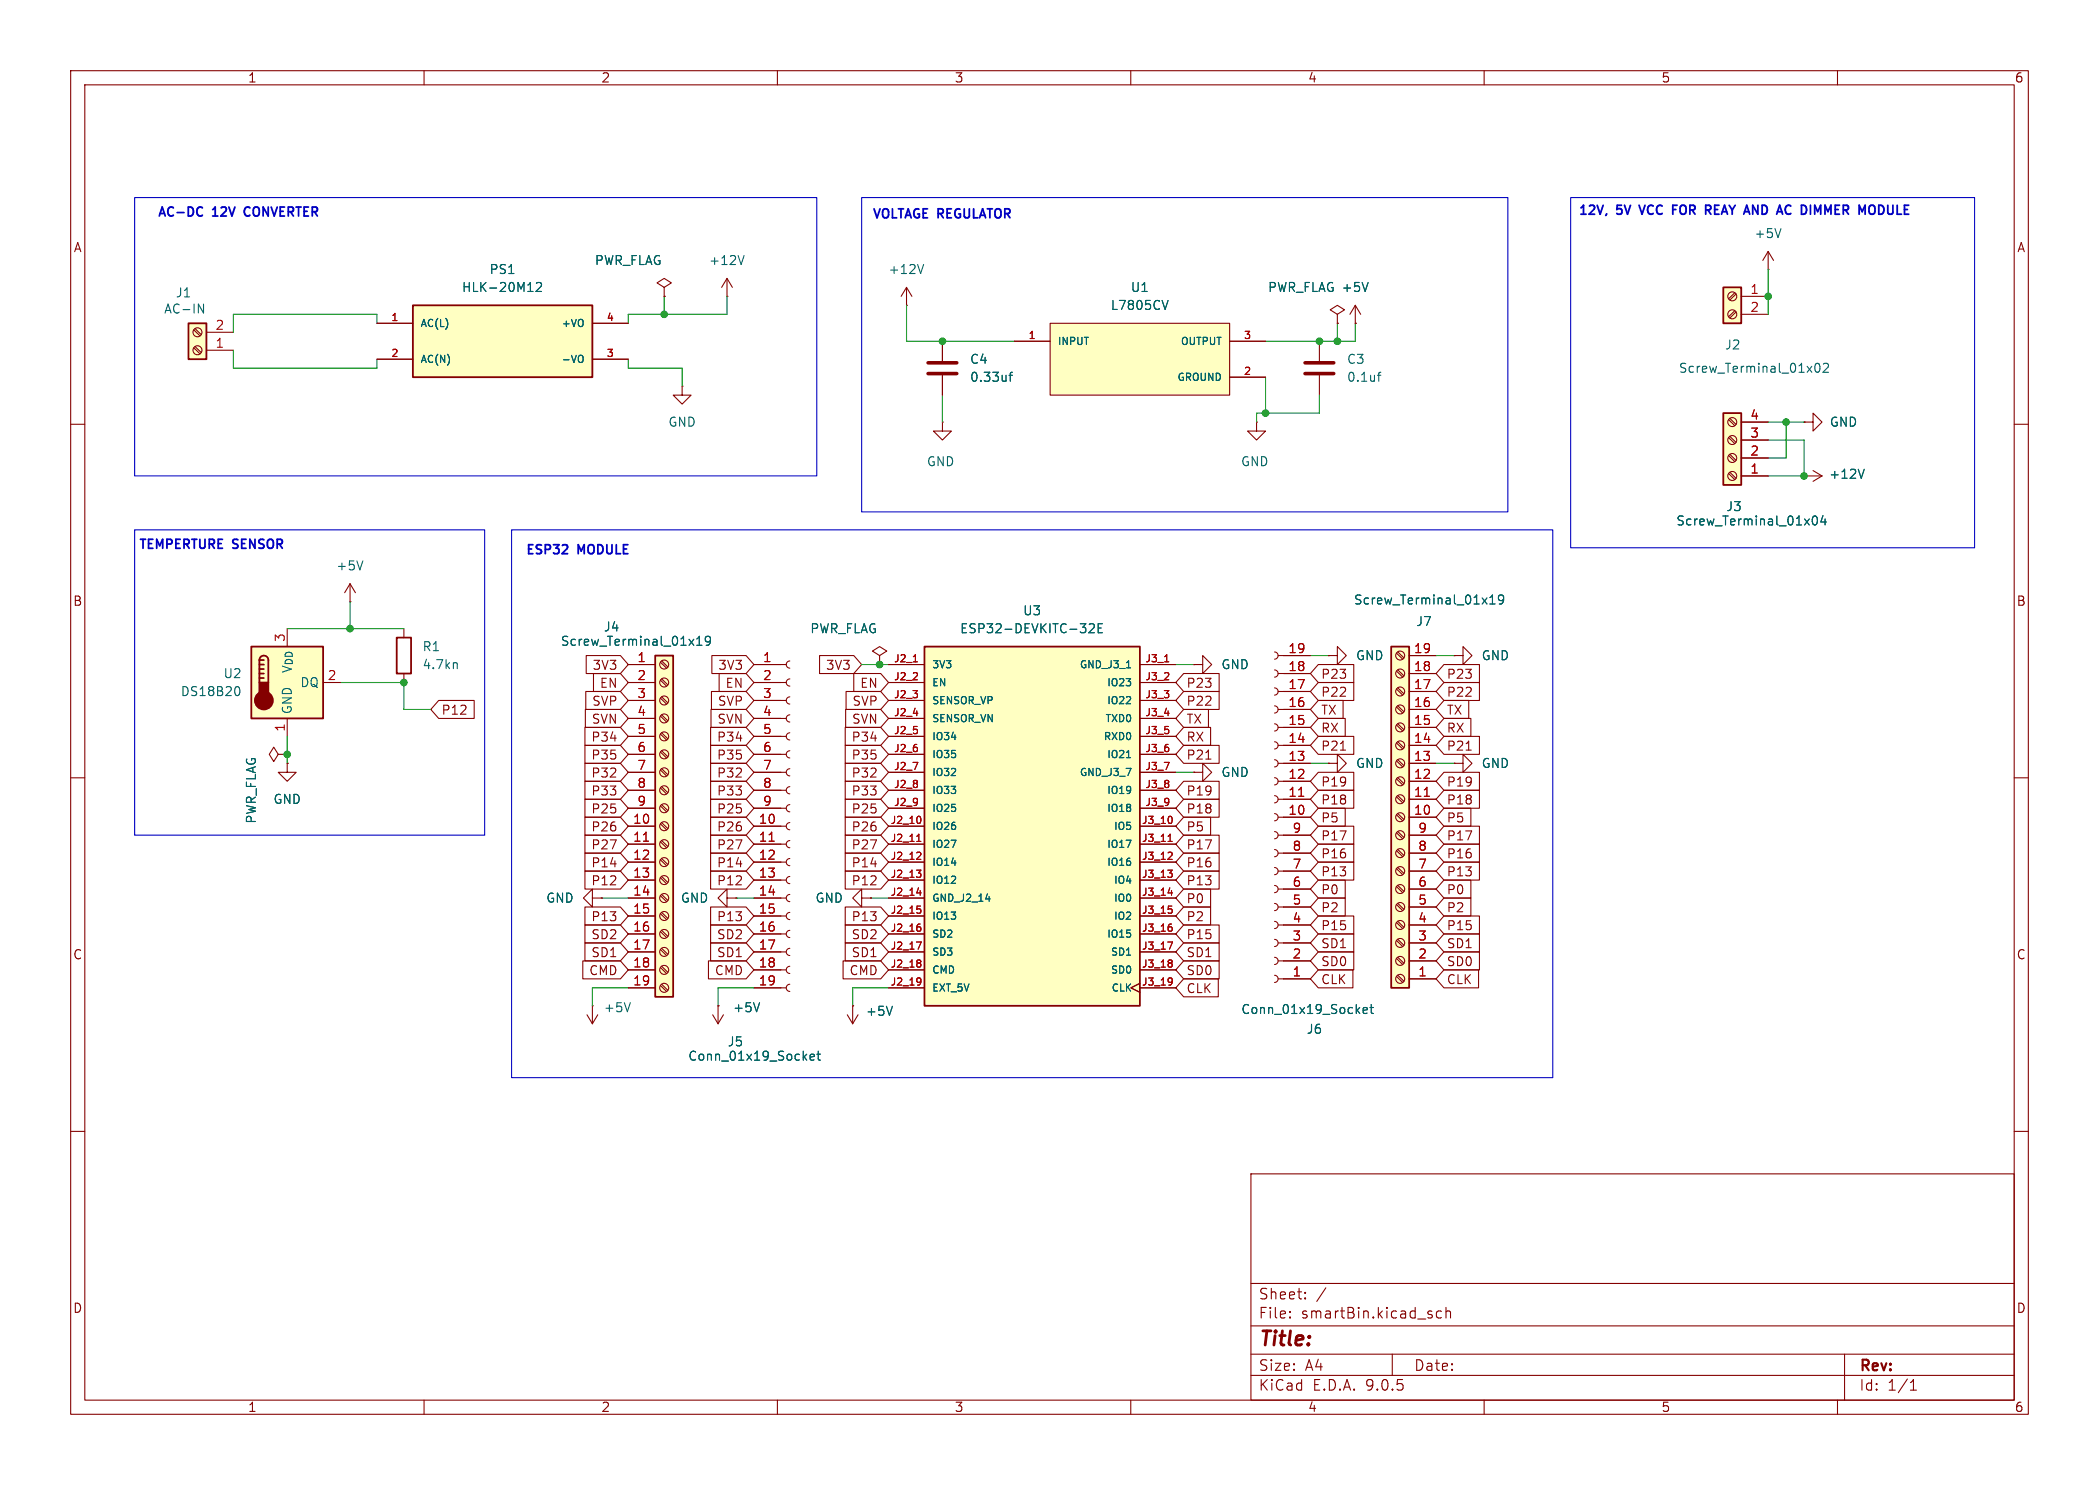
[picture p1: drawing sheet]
<svg xmlns="http://www.w3.org/2000/svg" width="297mm" height="210mm" viewBox="0 0 297 210" stroke-linecap="round" stroke-linejoin="round" font-family="sans-serif">
<g fill="none" stroke="#840000" stroke-width=".15">
<path d="M10 10h277v190h-277zM12 12h273v186h-273zM60 10v2M110 10v2M160 10v2M210 10v2M260 10v2M133.3 59.7v1.3h1.3l-1.3 1.2-1.2-1.2h1.2M133.3 59.7h.1M177.8 59.7v1.3h1.3l-1.3 1.2-1.3-1.2h1.3M177.8 59.7h.1M186.7 48.3v2.8"/>
<path d="M186.7 53.1v2.8M189.2 44.5l1-.7-1-.6-1 .6 1 .7v1.2M189.2 45.7h.1M191.8 45.7h.1M191.8 43.2l-.8 1.3M191.8 43.2l.7 1.3M191.8 43.2v2.5M10 60h2M285 60h2M180.3 99.8a.51 .51 0 0 1 .5 .5 .51 .51 0 0 1-.5 .5M180.3 97.3a.51 .51 0 0 1 .5 .5 .51 .51 0 0 1-.5 .5M180.3 94.7a.51 .51 0 0 1 .5 .6 .51 .51 0 0 1-.5 .5"/>
<path d="M180.3 92.2a.51 .51 0 0 1 .5 .5 .51 .51 0 0 1-.5 .5M180.8 97.8h4.6M180.8 95.3h4.6M180.8 92.7h4.6M188 92.7h1.2v-1.3l1.3 1.3-1.3 1.3v-1.3M188 92.7h.1M205.7 92.7h1.3v-1.3l1.3 1.3-1.3 1.3v-1.3M205.7 92.7h.1M10 110h2M168.9 109.2h1.3v-1.2l1.2 1.2-1.2 1.3v-1.3M168.9 109.2h.1M180.3 117.6a.51 .51 0 0 1 .5 .5 .51 .51 0 0 1-.5 .5"/>
<path d="M180.3 115.1a.51 .51 0 0 1 .5 .5 .51 .51 0 0 1-.5 .5M180.3 112.5a.51 .51 0 0 1 .5 .5 .51 .51 0 0 1-.5 .5M180.3 110a.51 .51 0 0 1 .5 .5 .51 .51 0 0 1-.5 .5M180.3 107.4a.51 .51 0 0 1 .5 .6 .51 .51 0 0 1-.5 .5M180.3 104.9a.51 .51 0 0 1 .5 .5 .51 .51 0 0 1-.5 .5M180.3 102.4a.51 .51 0 0 1 .5 .5 .51 .51 0 0 1-.5 .5M180.8 118.1h4.6M180.8 115.6h4.6M180.8 113h4.6M180.8 110.5h4.6M180.8 108h4.6M180.8 105.4h4.6"/>
<path d="M180.8 102.9h4.6M180.8 100.3h4.6M205.7 108h1.3v-1.3l1.3 1.3-1.3 1.2v-1.2M205.7 108h.1M285 110h2M102.9 127v-1.3l-1.3 1.3 1.3 1.3v-1.3h1.2M104.1 127h.1M180.3 137.9a.51 .51 0 0 1 .5 .5 .51 .51 0 0 1-.5 .5M180.3 135.4a.51 .51 0 0 1 .5 .5 .51 .51 0 0 1-.5 .5M180.3 132.8a.51 .51 0 0 1 .5 .6 .51 .51 0 0 1-.5 .5M180.3 130.3a.51 .51 0 0 1 .5 .5 .51 .51 0 0 1-.5 .5M180.3 127.8a.51 .51 0 0 1 .5 .5 .51 .51 0 0 1-.5 .5"/>
<path d="M180.3 125.2a.51 .51 0 0 1 .5 .5 .51 .51 0 0 1-.5 .5M180.3 122.7a.51 .51 0 0 1 .5 .5 .51 .51 0 0 1-.5 .5M180.3 120.1a.51 .51 0 0 1 .5 .6 .51 .51 0 0 1-.5 .5M180.8 138.4h4.6M180.8 135.9h4.6M180.8 133.4h4.6M180.8 130.8h4.6M180.8 128.3h4.6M180.8 125.7h4.6M180.8 123.2h4.6M180.8 120.7h4.6M10 160h2"/>
<path d="M177 166h108v32h-108zM285 160h2M60 198v2M110 198v2M160 198v2M177 194.5h108M177 191.5h108M177 187.5h108M177 181.5h108M182.5 186.3h.1l-.1 .1M182.5 186.3v.1M182.5 185.5v.1"/>
<path d="M182.5 185.5h.1l-.1 .1M184.7 183.6v.1M184.7 183.6h-.1l.1 .1M184.7 182.8v.1M184.7 182.8h-.1l.1 .1M187.6 182.1l-1.3 2M197 191.5v3M204 185.5l-.5-.1-.3 .3v.4l.2 .2 .1 .1 .5-.1M204.6 185.5a.37 .37 0 0 1 .6 .1v.8M204.6 184.9v1.5M210 198v2M260 198v2"/>
<path d="M261 191.5v6.5M270.3 196.6h.9M270.3 195.5l.4-.4v1.5"/>
</g>
<path d="M183.8 112.6h.7" fill="none" stroke="#a90000" stroke-width=".15"/>
<path d="M193.6 39.9l-.4 1.3M194.9 53.1h.5M195.4 52.6l-.3 .1v.1v1.1M192.9 142.9l.6-.1-.1-.3h-.3l-.2 .2v.6h.5M193.8 142.5h.5M194 142.1v1l.1 .2h.2" fill="none" stroke="#006464" stroke-width=".15"/>
<path d="M184.7 51.3h4M184.7 52.8h4" fill="none" stroke="#840000" stroke-width=".51"/>
<path d="M243.8 58.4h2.6v10.2h-2.6z" fill="#ffffc2"/>
<path d="M243.8 58.4h2.6v10.2h-2.6z" fill="none" stroke="#840000" stroke-width=".25"/>
<g fill="none" stroke="#840000" stroke-width=".15">
<path d="M244.6 59.4l.9 .8M244.8 59.2l.8 .8M246.4 59.7h3.8M244.6 67l.9 .8M244.6 64.4l.9 .9M244.6 61.9l.9 .8M244.8 66.8l.8 .8M244.8 64.3l.8 .8M244.8 61.7l.8 .9M246.4 67.3h3.8M246.4 64.8h3.8M246.4 62.2h3.8"/>
<path d="M255.3 67.3h.1M255.3 67.3h2.5M256.5 66.5l1.3 .8M257.8 67.3l-1.3 .8"/>
<circle cx="245.1" cy="59.7" r=".63"/>
<circle cx="245.1" cy="67.3" r=".63"/>
<circle cx="245.1" cy="62.2" r=".63"/>
<circle cx="245.1" cy="64.8" r=".63"/>
</g>
<path d="M256.6 73.1l.1-.1a.69 .69 0 0 1 .3 1.1l-.1 .1a.69 .69 0 0 1-.3-1.1zM257.9 72.9l-.3 .9h.8M258.2 73.4v.8M263.8 66.4l-.4 1.2" fill="none" stroke="#006464" stroke-width=".15"/>
<path d="M148.6 45.7h25.4v10.2h-25.4z" fill="#ffffc2"/>
<g fill="none" stroke="#840000" stroke-width=".15">
<path d="M143.5 48.3h5.1M148.6 45.7h25.4v10.2h-25.4zM174 48.3h5.1M174 53.3h5.1M255.3 59.7h1.2v-1.3l1.3 1.3-1.3 1.3v-1.3M255.3 59.7h.1M188 108h1.2v-1.3l1.3 1.3-1.3 1.2v-1.2M188 108h.1M83.1 143.5l.7 1.3M83.8 142.2h.1M83.8 142.2v2.6M84.6 143.5l-.8 1.3"/>
<path d="M100.8 143.5l.8 1.3M101.6 142.2h.1M101.6 142.2v2.6M102.4 143.5l-.8 1.3"/>
</g>
<path d="M165.3 42.5l-.4 1.3M89.2 141.8l-.4 1.3M107.5 141.8l-.4 1.3" fill="none" stroke="#006464" stroke-width=".15"/>
<path d="M26.7 45.7h2.5v5.1h-2.5z" fill="#ffffc2"/>
<path d="M26.7 45.7h2.5v5.1h-2.5z" fill="none" stroke="#840000" stroke-width=".25"/>
<g fill="none" stroke="#840000" stroke-width=".15">
<path d="M27.4 49.2l.9 .8M27.4 46.7l.9 .8M27.6 49l.9 .9M27.6 46.5l.9 .8M29.2 49.5h3.8M29.2 47h3.8"/>
<circle cx="27.9" cy="49.5" r=".63"/>
<circle cx="27.9" cy="47" r=".63"/>
</g>
<path d="M28.1 43l.7 1.3v-1.3" fill="none" stroke="#006464" stroke-width=".15"/>
<path d="M196.8 91.4h2.6v48.3h-2.6z" fill="#ffffc2"/>
<path d="M196.8 91.4h2.6v48.3h-2.6z" fill="none" stroke="#840000" stroke-width=".25"/>
<g fill="none" stroke="#840000" stroke-width=".15">
<path d="M49.5 85.1h.1M49.5 82.6l-.7 1.2M49.5 82.6l.8 1.2M49.5 82.6v2.5M197.6 100l.9 .8M197.6 97.5l.9 .8M197.6 94.9l.9 .9M197.6 92.4l.9 .8M197.8 99.8l.9 .9M197.8 97.3l.9 .8M197.8 94.7l.9 .9M197.8 92.2l.9 .8"/>
<path d="M199.4 97.8h3.8M199.4 95.3h3.8M199.4 92.7h3.8M197.6 117.8l.9 .8M197.6 115.2l.9 .9M197.6 112.7l.9 .8M197.6 110.2l.9 .8M197.6 107.6l.9 .9M197.6 105.1l.9 .8M197.6 102.5l.9 .9M197.8 117.6l.9 .8M197.8 115.1l.9 .8"/>
<path d="M197.8 112.5l.9 .9M197.8 110l.9 .8M197.8 107.4l.9 .9M197.8 104.9l.9 .8M197.8 102.4l.9 .8M199.4 118.1h3.8M199.4 115.6h3.8M199.4 113h3.8M199.4 110.5h3.8M199.4 108h3.8M199.4 105.4h3.8M199.4 102.9h3.8"/>
<path d="M199.4 100.3h3.8M197.6 138.1l.9 .8M197.6 135.6l.9 .8M197.6 133l.9 .9M197.6 130.5l.9 .8M197.6 127.9l.9 .9M197.6 125.4l.9 .8M197.6 122.9l.9 .8M197.6 120.3l.9 .9M197.8 137.9l.9 .9M197.8 135.4l.9 .8M197.8 132.8l.9 .9"/>
<path d="M197.8 130.3l.9 .8M197.8 127.8l.9 .8M197.8 125.2l.9 .9M197.8 122.7l.9 .8M197.8 120.1l.9 .9M199.4 138.4h3.8M199.4 135.9h3.8M199.4 133.4h3.8M199.4 130.8h3.8M199.4 128.3h3.8M199.4 125.7h3.8M199.4 123.2h3.8"/>
<path d="M199.4 120.7h3.8"/>
<circle cx="198.1" cy="92.7" r=".63"/>
<circle cx="198.1" cy="95.2" r=".63"/>
<circle cx="198.1" cy="97.8" r=".63"/>
<circle cx="198.1" cy="110.5" r=".63"/>
<circle cx="198.1" cy="100.3" r=".63"/>
<circle cx="198.1" cy="115.6" r=".63"/>
<circle cx="198.1" cy="102.9" r=".63"/>
<circle cx="198.1" cy="113" r=".63"/>
<circle cx="198.1" cy="107.9" r=".63"/>
<circle cx="198.1" cy="105.4" r=".63"/>
<circle cx="198.1" cy="118.1" r=".63"/>
<circle cx="198.1" cy="123.2" r=".63"/>
<circle cx="198.1" cy="125.7" r=".63"/>
<circle cx="198.1" cy="120.6" r=".63"/>
<circle cx="198.1" cy="138.4" r=".63"/>
<circle cx="198.1" cy="130.8" r=".63"/>
<circle cx="198.1" cy="128.3" r=".63"/>
<circle cx="198.1" cy="135.9" r=".63"/>
<circle cx="198.1" cy="133.3" r=".63"/>
</g>
<path d="M201.5 112.6h.8" fill="none" stroke="#a90000" stroke-width=".15"/>
<path d="M51.3 79.3l-.4 1.3M210.8 85.4h.7M210.8 84.5l.4-.4v1.3M212.8 84.7l-.3 .2h-.4l-.1-.2v-.3l.1-.2 .4-.1 .2 .2a.84 .84 0 0 1-.3 1.1h-.3" fill="none" stroke="#006464" stroke-width=".15"/>
<path d="M35.6 91.4h10.1v10.2h-10.1z" fill="#ffffc2"/>
<path d="M35.6 91.4h10.1v10.2h-10.1zM36.7 93.3a.64 .64 0 0 1 .6-.6 .64 .64 0 0 1 .7 .6v3.2M36.7 93.3v3.2M36.7 93.3h.6M36.7 94h.6M36.7 94.6h.6M36.7 95.3h.6M36.7 95.9h.6M56.1 90.2h2.1v5.1h-2.1z" fill="none" stroke="#840000" stroke-width=".25"/>
<g fill="#840000" stroke="#840000" stroke-width=".25">
<path d="M36.7 96.5h1.3v1.9h-1.3z"/>
<circle cx="37.3" cy="99.1" r="1.27"/>
</g>
<g fill="none" stroke="#840000" stroke-width=".15">
<path d="M250.2 38.1h.1M250.2 35.6l.8 1.2M250.2 35.6l-.8 1.2M250.2 35.6v2.5M94 40.6l1-.6-1-.6-1 .6 1 .6v1.3M94 41.9h.1M128.3 43.2h.1M128.3 40.6l-.8 1.3M128.3 40.6l.7 1.3M128.3 40.6v2.6M45.7 96.5h2.6M57.1 88.9v1.3"/>
<path d="M57.1 95.3v1.2M39.4 106.7l-.7-1-.6 1 .6 1 .7-1h1.2M40.6 108v1.2h1.3l-1.3 1.3-1.2-1.3h1.2M40.6 108h.1M40.6 106.7h.1M40.6 101.6v2.5"/>
</g>
<path d="M130.7 37.4l-.4 1.3M252 32.3l-.4 1.3M33.5 97.1a.69 .69 0 0 1 .3 1.1l-.3 .2M64.5 93.7l.2 .2v.7" fill="none" stroke="#006464" stroke-width=".15"/>
<path d="M243.8 40.6h2.6v5.1h-2.6z" fill="#ffffc2"/>
<path d="M243.8 40.6h2.6v5.1h-2.6z" fill="none" stroke="#840000" stroke-width=".25"/>
<g fill="none" stroke="#840000" stroke-width=".15">
<path d="M102.9 39.4l-.8 1.2M102.9 39.4l.7 1.2M102.9 39.4v2.5M102.9 41.9h.1M245.5 41.4l-.9 .8M245.5 43.9l-.9 .9M245.6 41.6l-.8 .8M245.6 44.1l-.8 .9M246.4 41.9h3.8M246.4 44.5h3.8"/>
<circle cx="245.1" cy="44.4" r=".63"/>
<circle cx="245.1" cy="41.9" r=".63"/>
</g>
<path d="M105.3 36.1l-.4 1.3M256.9 51.5l.2-.1a.69 .69 0 0 1 .3 1.1l-.2 .1a.69 .69 0 0 1-.3-1.1zM258 51.5l.2-.1h.3l.2 .1v.2v.2l-.8 .7h.8" fill="none" stroke="#006464" stroke-width=".15"/>
<path d="M130.8 91.4h30.5v50.8h-30.5z" fill="#ffffc2"/>
<path d="M130.8 91.4h30.5v50.8h-30.5z" fill="none" stroke="#840000" stroke-width=".25"/>
<g fill="none" stroke="#840000" stroke-width=".15">
<path d="M133.3 48.3v2.8M133.3 53.1v2.8M125.7 94h5.1M125.7 96.5h5.1M125.7 99.1h5.1M161.3 94h5.1M161.3 96.5h5.1M161.3 99.1h5.1M168.9 94h1.3v-1.3l1.2 1.3-1.2 1.3v-1.3M168.9 94h.1M125.7 101.6h5.1M125.7 104.1h5.1"/>
<path d="M125.7 106.7h5.1M125.7 109.2h5.1M125.7 111.8h5.1M125.7 114.3h5.1M125.7 116.8h5.1M125.7 119.4h5.1M161.3 101.6h5.1M161.3 104.1h5.1M161.3 106.7h5.1M161.3 109.2h5.1M161.3 111.8h5.1M161.3 114.3h5.1"/>
<path d="M161.3 116.8h5.1M161.3 119.4h5.1M121.9 127v-1.3l-1.3 1.3 1.3 1.3v-1.3h1.3M123.2 127h.1M125.7 121.9h5.1M125.7 124.5h5.1M125.7 127h5.1M125.7 129.5h5.1M125.7 132.1h5.1M125.7 134.6h5.1M125.7 137.2h5.1M125.7 139.7h5.1"/>
<path d="M161.3 139.1l-1.3 .6 1.3 .6M161.3 121.9h5.1M161.3 124.5h5.1M161.3 127h5.1M161.3 129.5h5.1M161.3 132.1h5.1M161.3 134.6h5.1M161.3 137.2h5.1M161.3 139.7h5.1"/>
</g>
<g fill="none" stroke="#a90000" stroke-width=".15">
<path d="M129.2 93.6h.6M164.8 93.6h.6M129.7 119h.6M129.9 118.1l.1-.1v1M130.2 115.5l.1 .3-.1 .6M165.3 119h.6M165.5 118.1l.1-.1v1M165.8 115.5l.1 .3-.1 .6M129.7 123.1h.6l-.3 .3M129.7 133.2h.7l-.5 1M129.7 126.3h.7M129.8 128.1h.5"/>
<path d="M130.1 120.5l.2 .2v.3l-.6 .5h.6M130.2 123.5l.1 .1-.1 .4M130.2 128.6l.1 .1-.1 .4M130.2 131.1l.1 .2-.1 .3M130.2 135.8l.1 .2-.1 .1M130.2 136.2l.1 .2-.1 .3M130.2 138.3l.1 .1a.86 .86 0 0 1-.1 .8M130.3 138.7l-.1 .2M165.2 123.1h.7l-.4 .3M165.2 133.2h.7l-.4 1M165.3 126.3h.6M165.3 128.1h.5"/>
<path d="M165.7 120.5l.2 .2-.1 .3-.6 .5h.7M165.8 123.5l.1 .1-.1 .4M165.8 128.6l.1 .1-.1 .4M165.8 131.1l.1 .2-.1 .3M165.8 135.8l.1 .2-.1 .1M165.8 136.2l.1 .2-.1 .3M165.8 138.3v.1a.86 .86 0 0 1-.1 .8M165.9 138.7l-.1 .2"/>
</g>
<path d="M142.8 53.1h.5M143.3 52.6l-.3 .1v.1v1.1M154.1 88.3l.2-.1h.3l.2 .1v.3v.2l-.7 .7h.7M155.4 88.8h.4M156 88.2h-.6v1.3h.6M159.4 94.4h.6M159.4 107.1h.6M139.5 127.1h.6" fill="none" stroke="#006464" stroke-width=".15"/>
<path d="M131.3 51.3h4.1M131.3 52.8h4.1" fill="none" stroke="#840000" stroke-width=".51"/>
<path d="M58.4 43.2h25.4v10.1h-25.4z" fill="#ffffc2"/>
<path d="M58.4 43.2h25.4v10.1h-25.4z" fill="none" stroke="#840000" stroke-width=".25"/>
<g fill="none" stroke="#840000" stroke-width=".15">
<path d="M53.3 45.7h5.1M53.3 50.8h5.1M83.8 45.7h5.1M83.8 50.8h5.1M96.5 54.6v1.3h1.3l-1.3 1.3-1.3-1.3h1.3M96.5 54.6h.1M106.7 94h4.6M106.7 96.5h4.6M106.7 99.1h4.6M111.8 93.5a.51 .51 0 0 0-.5 .5 .51 .51 0 0 0 .5 .5M111.8 96a.51 .51 0 0 0-.5 .5 .51 .51 0 0 0 .5 .5M111.8 98.6a.51 .51 0 0 0-.5 .5 .51 .51 0 0 0 .5 .5"/>
<path d="M124.5 92.7l1-.6-1-.7-1.1 .7 1.1 .6v1.3M124.5 94h.1M106.7 101.6h4.6M106.7 104.1h4.6M106.7 106.7h4.6M106.7 109.2h4.6M106.7 111.8h4.6M106.7 114.3h4.6M106.7 116.8h4.6M106.7 119.4h4.6M111.8 101.1a.51 .51 0 0 0-.5 .5 .51 .51 0 0 0 .5 .5M111.8 103.6a.51 .51 0 0 0-.5 .5 .51 .51 0 0 0 .5 .5"/>
<path d="M111.8 106.2a.51 .51 0 0 0-.5 .5 .51 .51 0 0 0 .5 .5M111.8 108.7a.51 .51 0 0 0-.5 .5 .51 .51 0 0 0 .5 .5M111.8 111.3a.51 .51 0 0 0-.5 .5 .51 .51 0 0 0 .5 .5M111.8 113.8a.51 .51 0 0 0-.5 .5 .51 .51 0 0 0 .5 .5M111.8 116.3a.51 .51 0 0 0-.5 .5 .51 .51 0 0 0 .5 .5M111.8 118.9a.51 .51 0 0 0-.5 .5 .51 .51 0 0 0 .5 .5M106.7 121.9h4.6M106.7 124.5h4.6M106.7 127h4.6M106.7 129.5h4.6M106.7 132.1h4.6M106.7 134.6h4.6"/>
<path d="M106.7 137.2h4.6M106.7 139.7h4.6M111.8 121.4a.51 .51 0 0 0-.5 .5 .51 .51 0 0 0 .5 .5M111.8 124a.51 .51 0 0 0-.5 .5 .51 .51 0 0 0 .5 .5M111.8 126.5a.51 .51 0 0 0-.5 .5 .51 .51 0 0 0 .5 .5M111.8 129a.51 .51 0 0 0-.5 .5 .51 .51 0 0 0 .5 .5M111.8 131.6a.51 .51 0 0 0-.5 .5 .51 .51 0 0 0 .5 .5M111.8 134.1a.51 .51 0 0 0-.5 .5 .51 .51 0 0 0 .5 .5M111.8 136.7a.51 .51 0 0 0-.5 .5 .51 .51 0 0 0 .5 .5M111.8 139.2a.51 .51 0 0 0-.5 .5 .51 .51 0 0 0 .5 .5"/>
</g>
<path d="M74.7 41.2h.7M75.9 40.1l.2-.2h.3l.2 .2v.2v.2l-.8 .7h.8M82.3 50.2l.1 .1a.65 .65 0 0 1-.1 1M114.6 149.5l.6-.1v-.3h-.4l-.2 .2 .1 .6h.5M115.6 149.1h.5M115.8 148.7v1.1v.1h.3" fill="none" stroke="#006464" stroke-width=".15"/>
<path d="M108.8 119h.8" fill="none" stroke="#a90000" stroke-width=".15"/>
<path d="M92.7 92.7h2.5v48.3h-2.5z" fill="#ffffc2"/>
<path d="M92.7 92.7h2.5v48.3h-2.5z" fill="none" stroke="#840000" stroke-width=".25"/>
<g fill="none" stroke="#840000" stroke-width=".15">
<path d="M53.3 45.7h5.1M53.3 50.8h5.1M83.8 45.7h5.1M83.8 50.8h5.1M94 41.9h.1M133.3 48.3v2.8M133.3 53.1v2.8M143.5 48.3h5.1M174 48.3h5.1M174 53.3h5.1M189.2 45.7h.1M191.8 45.7h.1"/>
<path d="M246.4 59.7h3.8M255.3 59.7h.1M246.4 67.3h3.8M246.4 64.8h3.8M246.4 62.2h3.8M255.3 67.3h.1M62.1 99.1h5v2.5h-5l-1.1-1.3zM82.9 97.8h4.9l1.1 1.3-1.1 1.2h-4.9zM82.9 92.7h4.9l1.1 1.3-1.1 1.3h-4.9zM84 95.2h3.8l1.1 1.3-1.1 1.3h-3.8zM88.9 94h3.8M88.9 96.5h3.8"/>
<path d="M88.9 99.1h3.8M93.4 93.6l.9 .9M93.4 96.2l.9 .8M93.4 98.7l.9 .9M93.6 93.5l.9 .8M93.6 96l.9 .9M93.6 98.6l.9 .8M100.7 97.8h4.9l1.1 1.3-1.1 1.2h-4.9zM100.7 92.7h4.9l1.1 1.3-1.1 1.3h-4.9zM101.8 95.2h3.8l1.1 1.3-1.1 1.3h-3.8zM106.7 94h3.8M106.7 96.5h3.8"/>
<path d="M106.7 99.1h3.8M116 92.7h4.8l1.1 1.3-1.1 1.3h-4.8zM119.7 97.8h4.9l1.1 1.3-1.1 1.2h-4.9zM120.8 95.2h3.8l1.1 1.3-1.1 1.3h-3.8zM124.5 94h.1M125.7 94h5.1M125.7 96.5h5.1M125.7 99.1h5.1M161.3 94h5.1M161.3 96.5h5.1M161.3 99.1h5.1M167.5 97.8h5v2.5h-5l-1.1-1.2z"/>
<path d="M167.5 95.2h5v2.6h-5l-1.1-1.3zM168.9 94h.1M181.6 97.8h3.8M181.6 95.3h3.8M181.6 92.7h3.8M186.5 94h5.1v2.5h-5.1l-1.1-1.2zM186.5 99.1h3.5v2.5h-3.5l-1.1-1.3zM186.5 96.5h5.1v2.6h-5.1l-1.1-1.3zM188 92.7h.1M199.4 97.8h3.8M199.4 95.3h3.8M199.4 92.7h3.8"/>
<path d="M204.3 99.1h3.5v2.5h-3.5l-1.1-1.3zM204.3 94h5v2.5h-5l-1.1-1.2zM204.3 96.5h5v2.6h-5l-1.1-1.3zM205.7 92.7h.1M40.6 106.7h.1M40.6 108h.1M82.8 107.9h5l1.1 1.3-1.1 1.3h-5zM82.8 105.4h5l1.1 1.3-1.1 1.3h-5zM82.8 102.9h5l1.1 1.2-1.1 1.3h-5zM82.8 113h5l1.1 1.3-1.1 1.3h-5zM82.8 118.1h5l1.1 1.3-1.1 1.3h-5zM82.8 115.6h5l1.1 1.2-1.1 1.3h-5z"/>
<path d="M82.8 110.5h5l1.1 1.3-1.1 1.2h-5zM82.8 100.3h5l1.1 1.3-1.1 1.3h-5zM88.9 101.6h3.8M88.9 104.1h3.8M88.9 106.7h3.8M88.9 109.2h3.8M88.9 111.8h3.8M88.9 114.3h3.8M88.9 116.8h3.8M88.9 119.4h3.8M93.4 101.3l.9 .8M93.4 103.8l.9 .8"/>
<path d="M93.4 106.3l.9 .9M93.4 108.9l.9 .8M93.4 111.4l.9 .9M93.4 114l.9 .8M93.4 116.5l.9 .8M93.4 119l.9 .9M93.6 101.1l.9 .8M93.6 103.6l.9 .9M93.6 106.2l.9 .8M93.6 108.7l.9 .9M93.6 111.3l.9 .8M93.6 113.8l.9 .8"/>
<path d="M93.6 116.3l.9 .9M93.6 118.9l.9 .8M100.5 105.4h5.1l1.1 1.3-1.1 1.3h-5.1zM100.5 102.9h5.1l1.1 1.2-1.1 1.3h-5.1zM100.5 107.9h5.1l1.1 1.3-1.1 1.3h-5.1zM100.5 110.5h5.1l1.1 1.3-1.1 1.2h-5.1zM100.5 118.1h5.1l1.1 1.3-1.1 1.3h-5.1zM100.5 113h5.1l1.1 1.3-1.1 1.3h-5.1zM100.5 115.6h5.1l1.1 1.2-1.1 1.3h-5.1zM100.6 100.3h5l1.1 1.3-1.1 1.3h-5zM106.7 101.6h3.8M106.7 104.1h3.8"/>
<path d="M106.7 106.7h3.8M106.7 109.2h3.8M106.7 111.8h3.8M106.7 114.3h3.8M106.7 116.8h3.8M106.7 119.4h3.8M119.6 105.4h5l1.1 1.3-1.1 1.3h-5zM119.6 107.9h5l1.1 1.3-1.1 1.3h-5zM119.6 113h5l1.1 1.3-1.1 1.3h-5zM119.6 115.6h5l1.1 1.2-1.1 1.3h-5zM119.6 110.5h5l1.1 1.3-1.1 1.2h-5zM119.6 118.1h5l1.1 1.3-1.1 1.3h-5z"/>
<path d="M119.6 102.9h5l1.1 1.2-1.1 1.3h-5zM119.7 100.3h4.9l1.1 1.3-1.1 1.3h-4.9zM125.7 101.6h5.1M125.7 104.1h5.1M125.7 106.7h5.1M125.7 109.2h5.1M125.7 111.8h5.1M125.7 114.3h5.1M125.7 116.8h5.1M125.7 119.4h5.1M161.3 101.6h5.1M161.3 104.1h5.1"/>
<path d="M161.3 106.7h5.1M161.3 109.2h5.1M161.3 111.8h5.1M161.3 114.3h5.1M161.3 116.8h5.1M161.3 119.4h5.1M167.5 105.4h5v2.6h-5l-1.1-1.3zM167.5 102.9h3.8v2.5h-3.8l-1.1-1.3zM167.5 100.3h3.5v2.6h-3.5l-1.1-1.3zM167.5 110.5h5v2.5h-5l-1.1-1.2zM167.5 113h5v2.6h-5l-1.1-1.3zM167.5 115.6h3.8v2.5h-3.8l-1.1-1.3z"/>
<path d="M167.5 118.1h5v2.6h-5l-1.1-1.3zM168.9 109.2h.1M170.6 107.4h.7M181.6 118.1h3.8M181.6 115.6h3.8M181.6 113h3.8M181.6 110.5h3.8M181.6 108h3.8M181.6 105.4h3.8M181.6 102.9h3.8M181.6 100.3h3.8M186.5 101.6h3.8v2.5h-3.8l-1.1-1.2z"/>
<path d="M186.5 104.1h5.1v2.6h-5.1l-1.1-1.3zM186.5 119.4h5.1v2.5h-5.1l-1.1-1.2zM186.5 109.2h5.1v2.6h-5.1l-1.1-1.3zM186.5 114.3h3.8v2.5h-3.8l-1.1-1.2zM186.5 116.8h5.1v2.6h-5.1l-1.1-1.3zM186.5 111.8h5.1v2.5h-5.1l-1.1-1.3zM188 108h.1M189.7 106.1h.7M199.4 118.1h3.8M199.4 115.6h3.8M199.4 113h3.8M199.4 110.5h3.8"/>
<path d="M199.4 108h3.8M199.4 105.4h3.8M199.4 102.9h3.8M199.4 100.3h3.8M204.3 104.1h5v2.6h-5l-1.1-1.3zM204.3 101.6h3.8v2.5h-3.8l-1.1-1.2zM204.3 119.4h5v2.5h-5l-1.1-1.2zM204.3 114.3h3.8v2.5h-3.8l-1.1-1.2zM204.3 116.8h5v2.6h-5l-1.1-1.3zM204.3 109.2h5v2.6h-5l-1.1-1.3zM204.3 111.8h5v2.5h-5l-1.1-1.3zM205.7 108h.1"/>
<path d="M207.5 106.1h.7M82.5 135.9h5.3l1.1 1.3-1.1 1.2h-5.3zM82.8 120.6h5l1.1 1.3-1.1 1.3h-5zM82.8 123.2h5l1.1 1.3-1.1 1.2h-5zM82.8 130.8h5l1.1 1.3-1.1 1.3h-5zM82.8 128.3h5l1.1 1.2-1.1 1.3h-5zM82.8 133.3h5l1.1 1.3-1.1 1.3h-5zM83.8 127v-1.3l-1.3 1.3 1.3 1.3v-1.3h1.3M85.1 127h.1M88.9 121.9h3.8M88.9 124.5h3.8M88.9 127h3.8"/>
<path d="M88.9 129.5h3.8M88.9 132.1h3.8M88.9 134.6h3.8M88.9 137.2h3.8M88.9 139.7h3.8M93.4 121.6l.9 .8M93.4 124.1l.9 .9M93.4 126.7l.9 .8M93.4 129.2l.9 .8M93.4 131.7l.9 .9M93.4 134.3l.9 .8M93.4 136.8l.9 .9"/>
<path d="M93.4 139.4l.9 .8M93.6 121.4l.9 .9M93.6 124l.9 .8M93.6 126.5l.9 .8M93.6 129l.9 .9M93.6 131.6l.9 .8M93.6 134.1l.9 .9M93.6 136.7l.9 .8M93.6 139.2l.9 .8M100.2 135.9h5.4l1.1 1.3-1.1 1.2h-5.4zM100.5 130.8h5.1l1.1 1.3-1.1 1.3h-5.1zM100.5 128.3h5.1l1.1 1.2-1.1 1.3h-5.1z"/>
<path d="M100.5 133.3h5.1l1.1 1.3-1.1 1.3h-5.1zM100.5 123.2h5.1l1.1 1.3-1.1 1.2h-5.1zM100.5 120.6h5.1l1.1 1.3-1.1 1.3h-5.1zM104.1 127h.1M106.7 121.9h3.8M106.7 124.5h3.8M106.7 127h3.8M106.7 129.5h3.8M106.7 132.1h3.8M106.7 134.6h3.8M106.7 137.2h3.8M106.7 139.7h3.8"/>
<path d="M119.3 135.9h5.3l1.1 1.3-1.1 1.2h-5.3zM119.6 128.3h5l1.1 1.2-1.1 1.3h-5zM119.6 123.2h5l1.1 1.3-1.1 1.2h-5zM119.6 120.6h5l1.1 1.3-1.1 1.3h-5zM119.6 130.8h5l1.1 1.3-1.1 1.3h-5zM119.6 133.3h5l1.1 1.3-1.1 1.3h-5zM123.2 127h.1M125.7 121.9h5.1M125.7 124.5h5.1M125.7 127h5.1M125.7 129.5h5.1M125.7 132.1h5.1"/>
<path d="M125.7 134.6h5.1M125.7 137.2h5.1M125.7 139.7h5.1M161.3 139.1l-1.3 .6 1.3 .6M161.3 121.9h5.1M161.3 124.5h5.1M161.3 127h5.1M161.3 129.5h5.1M161.3 132.1h5.1M161.3 134.6h5.1M161.3 137.2h5.1M161.3 139.7h5.1"/>
<path d="M167.5 133.3h5v2.6h-5l-1.1-1.3zM167.5 128.3h3.8v2.5h-3.8l-1.1-1.3zM167.5 130.8h5v2.6h-5l-1.1-1.3zM167.5 135.9h5v2.5h-5l-1.1-1.2zM167.5 125.7h3.8v2.6h-3.8l-1.1-1.3zM167.5 123.2h5v2.5h-5l-1.1-1.2zM167.5 120.6h5v2.6h-5l-1.1-1.3zM167.5 138.4h4.9v2.6h-4.9l-1.1-1.3zM181.6 138.4h3.8M181.6 135.9h3.8M181.6 133.4h3.8M181.6 130.8h3.8"/>
<path d="M181.6 128.3h3.8M181.6 125.7h3.8M181.6 123.2h3.8M181.6 120.7h3.8M186.5 124.5h3.8v2.5h-3.8l-1.1-1.3zM186.5 127h3.8v2.5h-3.8l-1.1-1.2zM186.5 137.2h4.9v2.5h-4.9l-1.1-1.3zM186.5 134.6h5.1v2.6h-5.1l-1.1-1.3zM186.5 129.5h5.1v2.6h-5.1l-1.1-1.3zM186.5 132.1h5.1v2.5h-5.1l-1.1-1.2zM186.5 121.9h5.1v2.6h-5.1l-1.1-1.3zM199.4 138.4h3.8"/>
<path d="M199.4 135.9h3.8M199.4 133.4h3.8M199.4 130.8h3.8M199.4 128.3h3.8M199.4 125.7h3.8M199.4 123.2h3.8M199.4 120.7h3.8M204.3 127h3.8v2.5h-3.8l-1.1-1.2zM204.3 129.5h5v2.6h-5l-1.1-1.3zM204.3 134.6h5v2.6h-5l-1.1-1.3zM204.3 132.1h5v2.5h-5l-1.1-1.2zM204.3 124.5h3.8v2.5h-3.8l-1.1-1.3z"/>
<path d="M204.3 137.2h4.9v2.5h-4.9l-1.1-1.3zM204.3 121.9h5v2.6h-5l-1.1-1.3zM101.6 142.2h.1M119.9 143.5l.7 1.3M120.6 142.2h.1M120.6 142.2v2.6M121.4 143.5l-.8 1.3"/>
<circle cx="94" cy="96.5" r=".63"/>
<circle cx="94" cy="99.1" r=".63"/>
<circle cx="94" cy="94" r=".63"/>
<circle cx="94" cy="104.1" r=".63"/>
<circle cx="94" cy="114.3" r=".63"/>
<circle cx="94" cy="111.8" r=".63"/>
<circle cx="94" cy="106.7" r=".63"/>
<circle cx="94" cy="101.6" r=".63"/>
<circle cx="94" cy="116.8" r=".63"/>
<circle cx="94" cy="119.4" r=".63"/>
<circle cx="94" cy="109.2" r=".63"/>
<circle cx="94" cy="124.5" r=".63"/>
<circle cx="94" cy="121.9" r=".63"/>
<circle cx="94" cy="127" r=".63"/>
<circle cx="94" cy="139.7" r=".63"/>
<circle cx="94" cy="129.5" r=".63"/>
<circle cx="94" cy="134.6" r=".63"/>
<circle cx="94" cy="132.1" r=".63"/>
<circle cx="94" cy="137.2" r=".63"/>
</g>
<g fill="none" stroke="#a90000" stroke-width=".15">
<path d="M129.2 93.6h.6M164.8 93.6h.6M91 119h.8M108.8 119h.8M129.7 119h.6M129.9 118.1l.1-.1v1M130.2 115.5l.1 .3-.1 .6M165.3 119h.6M165.5 118.1l.1-.1v1M165.8 115.5l.1 .3-.1 .6M183.8 112.6h.7M201.5 112.6h.8"/>
<path d="M129.7 123.1h.6l-.3 .3M129.7 133.2h.7l-.5 1M129.7 126.3h.7M129.8 128.1h.5M130.1 120.5l.2 .2v.3l-.6 .5h.6M130.2 123.5l.1 .1-.1 .4M130.2 128.6l.1 .1-.1 .4M130.2 131.1l.1 .2-.1 .3M130.2 135.8l.1 .2-.1 .1M130.2 136.2l.1 .2-.1 .3M130.2 138.3l.1 .1a.86 .86 0 0 1-.1 .8M130.3 138.7l-.1 .2"/>
<path d="M165.2 123.1h.7l-.4 .3M165.2 133.2h.7l-.4 1M165.3 126.3h.6M165.3 128.1h.5M165.7 120.5l.2 .2-.1 .3-.6 .5h.7M165.8 123.5l.1 .1-.1 .4M165.8 128.6l.1 .1-.1 .4M165.8 131.1l.1 .2-.1 .3M165.8 135.8l.1 .2-.1 .1M165.8 136.2l.1 .2-.1 .3M165.8 138.3v.1a.86 .86 0 0 1-.1 .8M165.9 138.7l-.1 .2"/>
</g>
<g fill="none" stroke="#006464" stroke-width=".15">
<path d="M193.6 39.9l-.4 1.3M74.7 41.2h.7M75.9 40.1l.2-.2h.3l.2 .2v.2v.2l-.8 .7h.8M82.3 50.2l.1 .1a.65 .65 0 0 1-.1 1M142.8 53.1h.5M143.3 52.6l-.3 .1v.1v1.1M165.3 42.5l-.4 1.3M256.6 73.1l.1-.1a.69 .69 0 0 1 .3 1.1l-.1 .1a.69 .69 0 0 1-.3-1.1zM257.9 72.9l-.3 .9h.8M258.2 73.4v.8M263.8 66.4l-.4 1.2M98.6 91.3h.7"/>
<path d="M98.6 90.4l.4-.4v1.3M100.5 90.5l-.2 .3-.4-.1-.1-.2v-.3l.1-.2h.4l.2 .1a.84 .84 0 0 1-.3 1.2h-.3M154.1 88.3l.2-.1h.3l.2 .1v.3v.2l-.7 .7h.7M155.4 88.8h.4M156 88.2h-.6v1.3h.6M159.4 94.4h.6M210.8 85.4h.7M210.8 84.5l.4-.4v1.3M212.8 84.7l-.3 .2h-.4l-.1-.2v-.3l.1-.2 .4-.1 .2 .2a.84 .84 0 0 1-.3 1.1h-.3M159.4 107.1h.6M139.5 127.1h.6M107.5 141.8l-.4 1.3"/>
<path d="M114.6 149.5l.6-.1v-.3h-.4l-.2 .2 .1 .6h.5M115.6 149.1h.5M115.8 148.7v1.1v.1h.3M126.3 142.3l-.4 1.3M192.9 142.9l.6-.1-.1-.3h-.3l-.2 .2v.6h.5M193.8 142.5h.5M194 142.1v1l.1 .2h.2"/>
</g>
<g fill="none" stroke="#009600" stroke-width=".15">
<path d="M250.2 38.1v6.4M33 49.5v2.6h20.3v-1.3M53.3 45.7v-1.2h-20.3v2.5M88.9 50.8v1.3h7.6v2.5M94 41.9v2.6M102.9 41.9v2.6h-14v1.2M128.3 43.2v5.1h15.2M133.3 55.9v3.8M179.1 53.3v5.1M186.7 55.9v2.5h-8.9v1.3M189.2 45.7v2.6M191.8 45.7v2.6h-12.7"/>
<path d="M250.2 59.7h5.1M252.7 59.7v5.1h-2.5M250.2 62.2h5.1v5.1h-5.1M40.6 88.9h16.5M48.3 96.5h8.8v3.8h3.9M49.5 85.1v3.8M121.9 94h3.8M166.4 94h2.5M185.4 92.7h2.6M203.2 92.7h2.5M40.6 104.1v3.9M166.4 109.2h2.5"/>
<path d="M185.4 108h2.6M203.2 108h2.5M85.1 127h3.8M88.9 139.7h-5.1v2.5M104.1 127h2.6M106.7 139.7h-5.1v2.5M123.2 127h2.5M125.7 139.7h-5.1v2.5"/>
</g>
<g fill="none" stroke="#0000c2" stroke-width=".25">
<path d="M28.4 29.3l.2 .1M28.6 30.4l-.2 .2M231.9 29l.4 1.3M236.7 29.6h.4M236.7 29h.6M241.7 29.7l.4 .6M241.8 29l.3 .3-.1 .3-.2 .1M253.1 29l.3 .1M253.4 30.2l-.3 .1M256.8 29l.4 .9 .4-.9M266.1 29h-.3v1.3h.3M79.5 78.3h.8"/>
<path d="M80.2 77.2v.4"/>
</g>
<path d="M19 27.9h96.6v39.4h-96.6zM121.9 27.9h91.5v44.5h-91.5zM222.2 27.9h57.2v49.6h-57.2zM19 74.9h49.6v43.2h-49.6zM72.4 74.9h147.3v77.5h-147.3z" fill="none" stroke="#0000c2" stroke-width=".15"/>
<g fill="#009600" stroke="#009600" stroke-width=".15">
<circle cx="250.2" cy="41.9" r=".46"/>
<circle cx="133.3" cy="48.3" r=".46"/>
<circle cx="189.2" cy="48.3" r=".46"/>
<circle cx="186.7" cy="48.3" r=".46"/>
<circle cx="255.3" cy="67.3" r=".46"/>
<circle cx="179.1" cy="58.4" r=".46"/>
<circle cx="252.7" cy="59.7" r=".46"/>
<circle cx="40.6" cy="106.7" r=".46"/>
<circle cx="57.1" cy="96.5" r=".46"/>
<circle cx="49.5" cy="88.9" r=".46"/>
<circle cx="124.5" cy="94" r=".46"/>
<circle cx="94" cy="44.5" r=".46"/>
</g>
<text font-size="2.8" fill="#840000" x="178" y="190.9">Title:</text>
<g font-size="2.1" fill="#840000">
<text x="178" y="184">Sheet:</text>
<text x="178" y="186.7">File:</text>
<text x="184.1" y="186.7">smartBin.kicad_sch</text>
<text x="178" y="196.9">KiCad</text>
<text x="178" y="194.1">Size:</text>
<text x="184.7" y="194.1">A4</text>
<text x="185.7" y="196.9">E.D.A.</text>
<text x="193.3" y="196.9">9.0.5</text>
<text x="200" y="194.1">Date:</text>
<text x="263" y="194.3">Rev:</text>
<text x="263" y="196.9">Id:</text>
<text x="267.1" y="196.9">1/1</text>
</g>
<g font-size="1.8" fill="#840000">
<text x="35" y="11.9">1</text>
<text x="85" y="11.9">2</text>
<text x="135" y="11.9">3</text>
<text x="185" y="11.9">4</text>
<text x="235" y="11.9">5</text>
<text x="285" y="11.9">6</text>
<text x="10.3" y="35.9">A</text>
<text x="285.3" y="35.9">A</text>
<text x="10.3" y="85.9">B</text>
<text x="285.3" y="85.9">B</text>
<text x="83.8" y="94.9">3V3</text>
<text x="101.5" y="94.9">3V3</text>
<text x="116.8" y="94.9">3V3</text>
<text x="62.4" y="101.3">P12</text>
<text x="83.7" y="100">SVP</text>
<text x="84.8" y="97.5">EN</text>
<text x="101.5" y="100">SVP</text>
<text x="102.6" y="97.5">EN</text>
<text x="120.5" y="100">SVP</text>
<text x="121.6" y="97.5">EN</text>
<text x="167.8" y="100">P22</text>
<text x="167.8" y="97.5">P23</text>
<text x="186.8" y="96.2">P23</text>
<text x="186.8" y="101.3">TX</text>
<text x="186.8" y="98.7">P22</text>
<text x="204.6" y="101.3">TX</text>
<text x="204.6" y="96.2">P23</text>
<text x="204.6" y="98.7">P22</text>
<text x="83.6" y="107.6">P35</text>
<text x="83.6" y="105.1">P34</text>
<text x="83.6" y="102.6">SVN</text>
<text x="101.4" y="107.6">P35</text>
<text x="101.4" y="105.1">P34</text>
<text x="101.4" y="102.6">SVN</text>
<text x="120.4" y="107.6">P35</text>
<text x="120.4" y="105.1">P34</text>
<text x="120.5" y="102.6">SVN</text>
<text x="167.8" y="107.6">P21</text>
<text x="167.8" y="105.1">RX</text>
<text x="167.8" y="102.6">TX</text>
<text x="186.8" y="103.8">RX</text>
<text x="186.8" y="106.4">P21</text>
<text x="204.6" y="106.4">P21</text>
<text x="204.6" y="103.8">RX</text>
<text x="83.6" y="110.2">P32</text>
<text x="83.6" y="112.7">P33</text>
<text x="101.4" y="110.2">P32</text>
<text x="101.4" y="112.7">P33</text>
<text x="120.4" y="110.2">P32</text>
<text x="120.4" y="112.7">P33</text>
<text x="167.8" y="112.7">P19</text>
<text x="186.8" y="111.4">P19</text>
<text x="186.8" y="114">P18</text>
<text x="204.6" y="111.4">P19</text>
<text x="204.6" y="114">P18</text>
<text x="83.6" y="115.3">P25</text>
<text x="83.6" y="117.8">P26</text>
<text x="101.4" y="115.3">P25</text>
<text x="101.4" y="117.8">P26</text>
<text x="120.4" y="115.3">P25</text>
<text x="120.4" y="117.8">P26</text>
<text x="167.8" y="115.3">P18</text>
<text x="167.8" y="117.8">P5</text>
<text x="186.8" y="116.5">P5</text>
<text x="186.8" y="119.1">P17</text>
<text x="204.6" y="116.5">P5</text>
<text x="204.6" y="119.1">P17</text>
<text x="83.6" y="122.9">P14</text>
<text x="83.6" y="120.3">P27</text>
<text x="83.6" y="125.4">P12</text>
<text x="101.4" y="125.4">P12</text>
<text x="101.4" y="120.3">P27</text>
<text x="101.4" y="122.9">P14</text>
<text x="120.4" y="125.4">P12</text>
<text x="120.4" y="122.9">P14</text>
<text x="120.4" y="120.3">P27</text>
<text x="167.8" y="125.4">P13</text>
<text x="167.8" y="122.9">P16</text>
<text x="167.8" y="120.3">P17</text>
<text x="186.8" y="121.6">P16</text>
<text x="186.8" y="124.1">P13</text>
<text x="204.6" y="124.1">P13</text>
<text x="204.6" y="121.6">P16</text>
<text x="83.6" y="130.5">P13</text>
<text x="101.4" y="130.5">P13</text>
<text x="120.4" y="130.5">P13</text>
<text x="167.8" y="130.5">P2</text>
<text x="167.8" y="128">P0</text>
<text x="186.8" y="126.7">P0</text>
<text x="186.8" y="129.2">P2</text>
<text x="186.8" y="131.8">P15</text>
<text x="204.6" y="129.2">P2</text>
<text x="204.6" y="131.8">P15</text>
<text x="204.6" y="126.7">P0</text>
<text x="10.3" y="135.9">C</text>
<text x="83.6" y="133">SD2</text>
<text x="83.6" y="135.6">SD1</text>
<text x="101.4" y="133">SD2</text>
<text x="101.4" y="135.6">SD1</text>
<text x="120.4" y="133">SD2</text>
<text x="120.4" y="135.6">SD1</text>
<text x="167.8" y="135.6">SD1</text>
<text x="167.8" y="133">P15</text>
<text x="186.8" y="136.8">SD0</text>
<text x="186.8" y="134.3">SD1</text>
<text x="204.6" y="136.8">SD0</text>
<text x="204.6" y="134.3">SD1</text>
<text x="285.3" y="135.9">C</text>
<text x="83.3" y="138.1">CMD</text>
<text x="101.1" y="138.1">CMD</text>
<text x="120.1" y="138.1">CMD</text>
<text x="167.8" y="138.1">SD0</text>
<text x="167.8" y="140.7">CLK</text>
<text x="186.8" y="139.4">CLK</text>
<text x="204.6" y="139.4">CLK</text>
<text x="10.3" y="185.9">D</text>
<text x="285.3" y="185.9">D</text>
<text x="35" y="199.9">1</text>
<text x="85" y="199.9">2</text>
<text x="135" y="199.9">3</text>
<text x="185" y="199.9">4</text>
<text x="235" y="199.9">5</text>
<text x="285" y="199.9">6</text>
</g>
<g font-size="1.8" fill="#0000c2">
<text x="22.2" y="31">AC-DC</text>
<text x="30.1" y="31">12V</text>
<text x="35.1" y="31">CONVERTER</text>
<text x="123.3" y="31.2">VOLTAGE REGULATOR</text>
<text x="223.2" y="30.7">12V,</text>
<text x="228.8" y="30.7">5V</text>
<text x="232.6" y="30.7">VCC</text>
<text x="237.7" y="30.7">FOR</text>
<text x="242.8" y="30.7">REAY AND</text>
<text x="254.1" y="30.7">AC</text>
<text x="257.9" y="30.7">DIMMER</text>
<text x="266.6" y="30.7">MODULE</text>
<text x="19.5" y="78">TEMPERTURE</text>
<text x="32.9" y="78">SENSOR</text>
<text x="74.2" y="78.7">ESP32</text>
<text x="81.8" y="78.7">MODULE</text>
</g>
<g font-size="1.8" fill="#006464">
<text x="248.2" y="33.9">+5V</text>
<text x="65.3" y="41.5">HLK-20M12</text>
<text x="69.2" y="39">PS1</text>
<text x="84.1" y="37.7">PWR_FLAG</text>
<text x="100.2" y="37.7">+12V</text>
<text x="125.6" y="39">+12V</text>
<text x="159.9" y="41.5">U1</text>
<text x="179.3" y="41.5">PWR_FLAG +5V</text>
<text x="23.1" y="44.6">AC-IN</text>
<text x="24.8" y="42.3">J1</text>
<text x="157.1" y="44">L7805CV</text>
<text x="137.2" y="51.7">C4</text>
<text x="190.5" y="51.7">C3</text>
<text x="237.5" y="52.9">Screw_Terminal_01x02</text>
<text x="244" y="49.6">J2</text>
<text x="137.2" y="54.2">0.33uf</text>
<text x="190.5" y="54.2">0.1uf</text>
<text x="94.5" y="60.6">GND</text>
<text x="258.8" y="60.6">GND</text>
<text x="131.1" y="66.1">GND</text>
<text x="175.5" y="66.1">GND</text>
<text x="258.7" y="67.9">+12V</text>
<text x="237.1" y="74.5">Screw_Terminal_01x04</text>
<text x="244.2" y="72.5">J3</text>
<text x="47.5" y="80.9">+5V</text>
<text x="85.4" y="89.5">J4</text>
<text x="114.6" y="89.8">PWR_FLAG</text>
<text x="135.8" y="89.8">ESP32-DEVKITC-32E</text>
<text x="144.7" y="87.2">U3</text>
<text x="191.5" y="85.7">Screw_Terminal_01x19</text>
<text x="200.3" y="88.7">J7</text>
<text x="41.5" y="95.3" transform="rotate(-90 41.5 95.3)">V_{DD}</text>
<text x="59.7" y="92.3">R1</text>
<text x="59.7" y="94.8">4.7kn</text>
<text x="79.3" y="91.5">Screw_Terminal_01x19</text>
<text x="172.7" y="94.8">GND</text>
<text x="191.8" y="93.6">GND</text>
<text x="209.6" y="93.6">GND</text>
<text x="25.5" y="98.7">DS18B20</text>
<text x="31.5" y="96.1">U2</text>
<text x="41.5" y="101.1" transform="rotate(-90 41.5 101.1)">GND</text>
<text x="42.4" y="97.4">DQ</text>
<text x="38.6" y="113.9">GND</text>
<text x="172.7" y="110.1">GND</text>
<text x="191.8" y="108.8">GND</text>
<text x="209.6" y="108.8">GND</text>
<text x="36.4" y="116.6" transform="rotate(-90 36.4 116.6)">PWR_FLAG</text>
<text x="77.2" y="127.9">GND</text>
<text x="96.2" y="127.9">GND</text>
<text x="115.3" y="127.9">GND</text>
<text x="85.3" y="143.4">+5V</text>
<text x="103.6" y="143.4">+5V</text>
<text x="122.4" y="143.9">+5V</text>
<text x="175.5" y="143.6">Conn_01x19_Socket</text>
<text x="102.9" y="148.2">J5</text>
<text x="184.8" y="146.4">J6</text>
<text x="97.3" y="150.2">Conn_01x19_Socket</text>
</g>
<g font-size="1.8" fill="#a90000">
<text x="247.6" y="41.7">1</text>
<text x="30.4" y="46.7">2</text>
<text x="247.6" y="44.2">2</text>
<text x="30.4" y="49.3">1</text>
<text x="247.6" y="59.4">4</text>
<text x="247.6" y="64.5">2</text>
<text x="247.6" y="62">3</text>
<text x="247.6" y="67.1">1</text>
<text x="40.4" y="90.9" transform="rotate(-90 40.4 90.9)">3</text>
<text x="90.1" y="93.7">1</text>
<text x="107.9" y="93.7">1</text>
<text x="182.2" y="95">18</text>
<text x="182.2" y="92.5">19</text>
<text x="200" y="95">18</text>
<text x="200" y="92.5">19</text>
<text x="46.3" y="96.3">2</text>
<text x="90.1" y="96.3">2</text>
<text x="90.1" y="98.8">3</text>
<text x="90.1" y="101.3">4</text>
<text x="107.9" y="96.3">2</text>
<text x="107.9" y="98.8">3</text>
<text x="107.9" y="101.3">4</text>
<text x="182.2" y="100.1">16</text>
<text x="182.2" y="97.5">17</text>
<text x="200" y="100.1">16</text>
<text x="200" y="97.5">17</text>
<text x="40.4" y="103.6" transform="rotate(-90 40.4 103.6)">1</text>
<text x="90.1" y="103.9">5</text>
<text x="90.1" y="106.4">6</text>
<text x="107.9" y="103.9">5</text>
<text x="107.9" y="106.4">6</text>
<text x="182.2" y="107.7">13</text>
<text x="182.2" y="105.2">14</text>
<text x="182.2" y="102.6">15</text>
<text x="200" y="107.7">13</text>
<text x="200" y="105.2">14</text>
<text x="200" y="102.6">15</text>
<text x="90.1" y="109">7</text>
<text x="90.1" y="111.5">8</text>
<text x="107.9" y="109">7</text>
<text x="107.9" y="111.5">8</text>
<text x="182.2" y="112.8">11</text>
<text x="182.2" y="110.2">12</text>
<text x="200" y="112.8">11</text>
<text x="200" y="110.2">12</text>
<text x="89.5" y="116.6">10</text>
<text x="89.5" y="119.1">11</text>
<text x="90.1" y="114">9</text>
<text x="107.3" y="116.6">10</text>
<text x="107.3" y="119.1">11</text>
<text x="107.9" y="114">9</text>
<text x="182.2" y="115.3">10</text>
<text x="182.8" y="117.9">9</text>
<text x="200" y="115.3">10</text>
<text x="200.6" y="117.9">9</text>
<text x="89.5" y="121.7">12</text>
<text x="89.5" y="124.2">13</text>
<text x="107.3" y="121.7">12</text>
<text x="107.3" y="124.2">13</text>
<text x="182.8" y="125.5">6</text>
<text x="182.8" y="122.9">7</text>
<text x="182.8" y="120.4">8</text>
<text x="200.6" y="125.5">6</text>
<text x="200.6" y="122.9">7</text>
<text x="200.6" y="120.4">8</text>
<text x="89.5" y="126.7">14</text>
<text x="89.5" y="129.3">15</text>
<text x="89.5" y="131.8">16</text>
<text x="107.3" y="126.7">14</text>
<text x="107.3" y="129.3">15</text>
<text x="107.3" y="131.8">16</text>
<text x="182.8" y="130.6">4</text>
<text x="182.8" y="128">5</text>
<text x="200.6" y="130.6">4</text>
<text x="200.6" y="128">5</text>
<text x="89.5" y="134.4">17</text>
<text x="89.5" y="136.9">18</text>
<text x="107.3" y="134.4">17</text>
<text x="107.3" y="136.9">18</text>
<text x="182.8" y="135.6">2</text>
<text x="182.8" y="133.1">3</text>
<text x="200.6" y="135.6">2</text>
<text x="200.6" y="133.1">3</text>
<text x="89.5" y="139.4">19</text>
<text x="107.3" y="139.4">19</text>
<text x="182.8" y="138.2">1</text>
<text x="200.6" y="138.2">1</text>
</g>
<g font-size="1.4" fill="#a90000">
<text x="55.3" y="45.5">1</text>
<text x="85.7" y="45.5">4</text>
<text x="55.3" y="50.5">2</text>
<text x="85.7" y="50.5">3</text>
<text x="145.4" y="48">1</text>
<text x="175.9" y="48">3</text>
<text x="175.9" y="53.1">2</text>
<text x="126.4" y="93.7">J2_1</text>
<text x="162" y="93.7">J3_1</text>
<text x="126.4" y="96.3">J2_2</text>
<text x="126.4" y="98.8">J2_3</text>
<text x="126.4" y="101.3">J2_4</text>
<text x="162" y="96.3">J3_2</text>
<text x="162" y="98.8">J3_3</text>
<text x="162" y="101.3">J3_4</text>
<text x="126.4" y="103.9">J2_5</text>
<text x="126.4" y="106.4">J2_6</text>
<text x="162" y="103.9">J3_5</text>
<text x="162" y="106.4">J3_6</text>
<text x="126.4" y="109">J2_7</text>
<text x="126.4" y="111.5">J2_8</text>
<text x="162" y="109">J3_7</text>
<text x="162" y="111.5">J3_8</text>
<text x="125.9" y="116.6">J2_10</text>
<text x="125.9" y="119.1">J2_11</text>
<text x="126.4" y="114">J2_9</text>
<text x="161.5" y="116.6">J3_10</text>
<text x="161.5" y="119.1">J3_11</text>
<text x="162" y="114">J3_9</text>
<text x="125.9" y="121.7">J2_12</text>
<text x="125.9" y="124.2">J2_13</text>
<text x="161.5" y="121.7">J3_12</text>
<text x="161.5" y="124.2">J3_13</text>
<text x="125.9" y="126.7">J2_14</text>
<text x="125.9" y="129.3">J2_15</text>
<text x="125.9" y="131.8">J2_16</text>
<text x="161.5" y="126.7">J3_14</text>
<text x="161.5" y="129.3">J3_15</text>
<text x="161.5" y="131.8">J3_16</text>
<text x="125.9" y="134.4">J2_17</text>
<text x="125.9" y="136.9">J2_18</text>
<text x="161.5" y="134.4">J3_17</text>
<text x="161.5" y="136.9">J3_18</text>
<text x="125.9" y="139.4">J2_19</text>
<text x="161.5" y="139.4">J3_19</text>
</g>
<g font-size="1.4" fill="#006464">
<text x="59.4" y="46.5">AC(L)</text>
<text x="79.4" y="46.5">+VO</text>
<text x="59.4" y="51.5">AC(N)</text>
<text x="79.4" y="51.5">-VO</text>
<text x="149.6" y="49">INPUT</text>
<text x="167" y="49">OUTPUT</text>
<text x="166.5" y="54.1">GROUND</text>
<text x="131.8" y="94.7">3V3</text>
<text x="152.7" y="94.7">GND_J3_1</text>
<text x="131.8" y="97.3">EN</text>
<text x="131.8" y="99.8">SENSOR_VP</text>
<text x="156.5" y="97.3">IO23</text>
<text x="156.5" y="99.8">IO22</text>
<text x="131.8" y="102.3">SENSOR_VN</text>
<text x="131.8" y="104.9">IO34</text>
<text x="131.8" y="107.4">IO35</text>
<text x="156.1" y="104.9">RXD0</text>
<text x="156.3" y="102.3">TXD0</text>
<text x="156.5" y="107.4">IO21</text>
<text x="131.8" y="110">IO32</text>
<text x="131.8" y="112.5">IO33</text>
<text x="152.7" y="110">GND_J3_7</text>
<text x="156.5" y="112.5">IO19</text>
<text x="131.8" y="115">IO25</text>
<text x="131.8" y="117.6">IO26</text>
<text x="156.5" y="115">IO18</text>
<text x="157.5" y="117.6">IO5</text>
<text x="131.8" y="120.1">IO27</text>
<text x="131.8" y="122.7">IO14</text>
<text x="131.8" y="125.2">IO12</text>
<text x="156.5" y="120.1">IO17</text>
<text x="156.5" y="122.7">IO16</text>
<text x="157.5" y="125.2">IO4</text>
<text x="131.8" y="127.7">GND_J2_14</text>
<text x="131.8" y="130.3">IO13</text>
<text x="157.5" y="127.7">IO0</text>
<text x="157.5" y="130.3">IO2</text>
<text x="131.8" y="132.8">SD2</text>
<text x="131.8" y="135.4">SD3</text>
<text x="131.8" y="137.9">CMD</text>
<text x="156.5" y="132.8">IO15</text>
<text x="157.1" y="135.4">SD1</text>
<text x="157.1" y="137.9">SD0</text>
<text x="131.8" y="140.4">EXT_5V</text>
<text x="157.2" y="140.4">CLK</text>
</g>
</svg>
